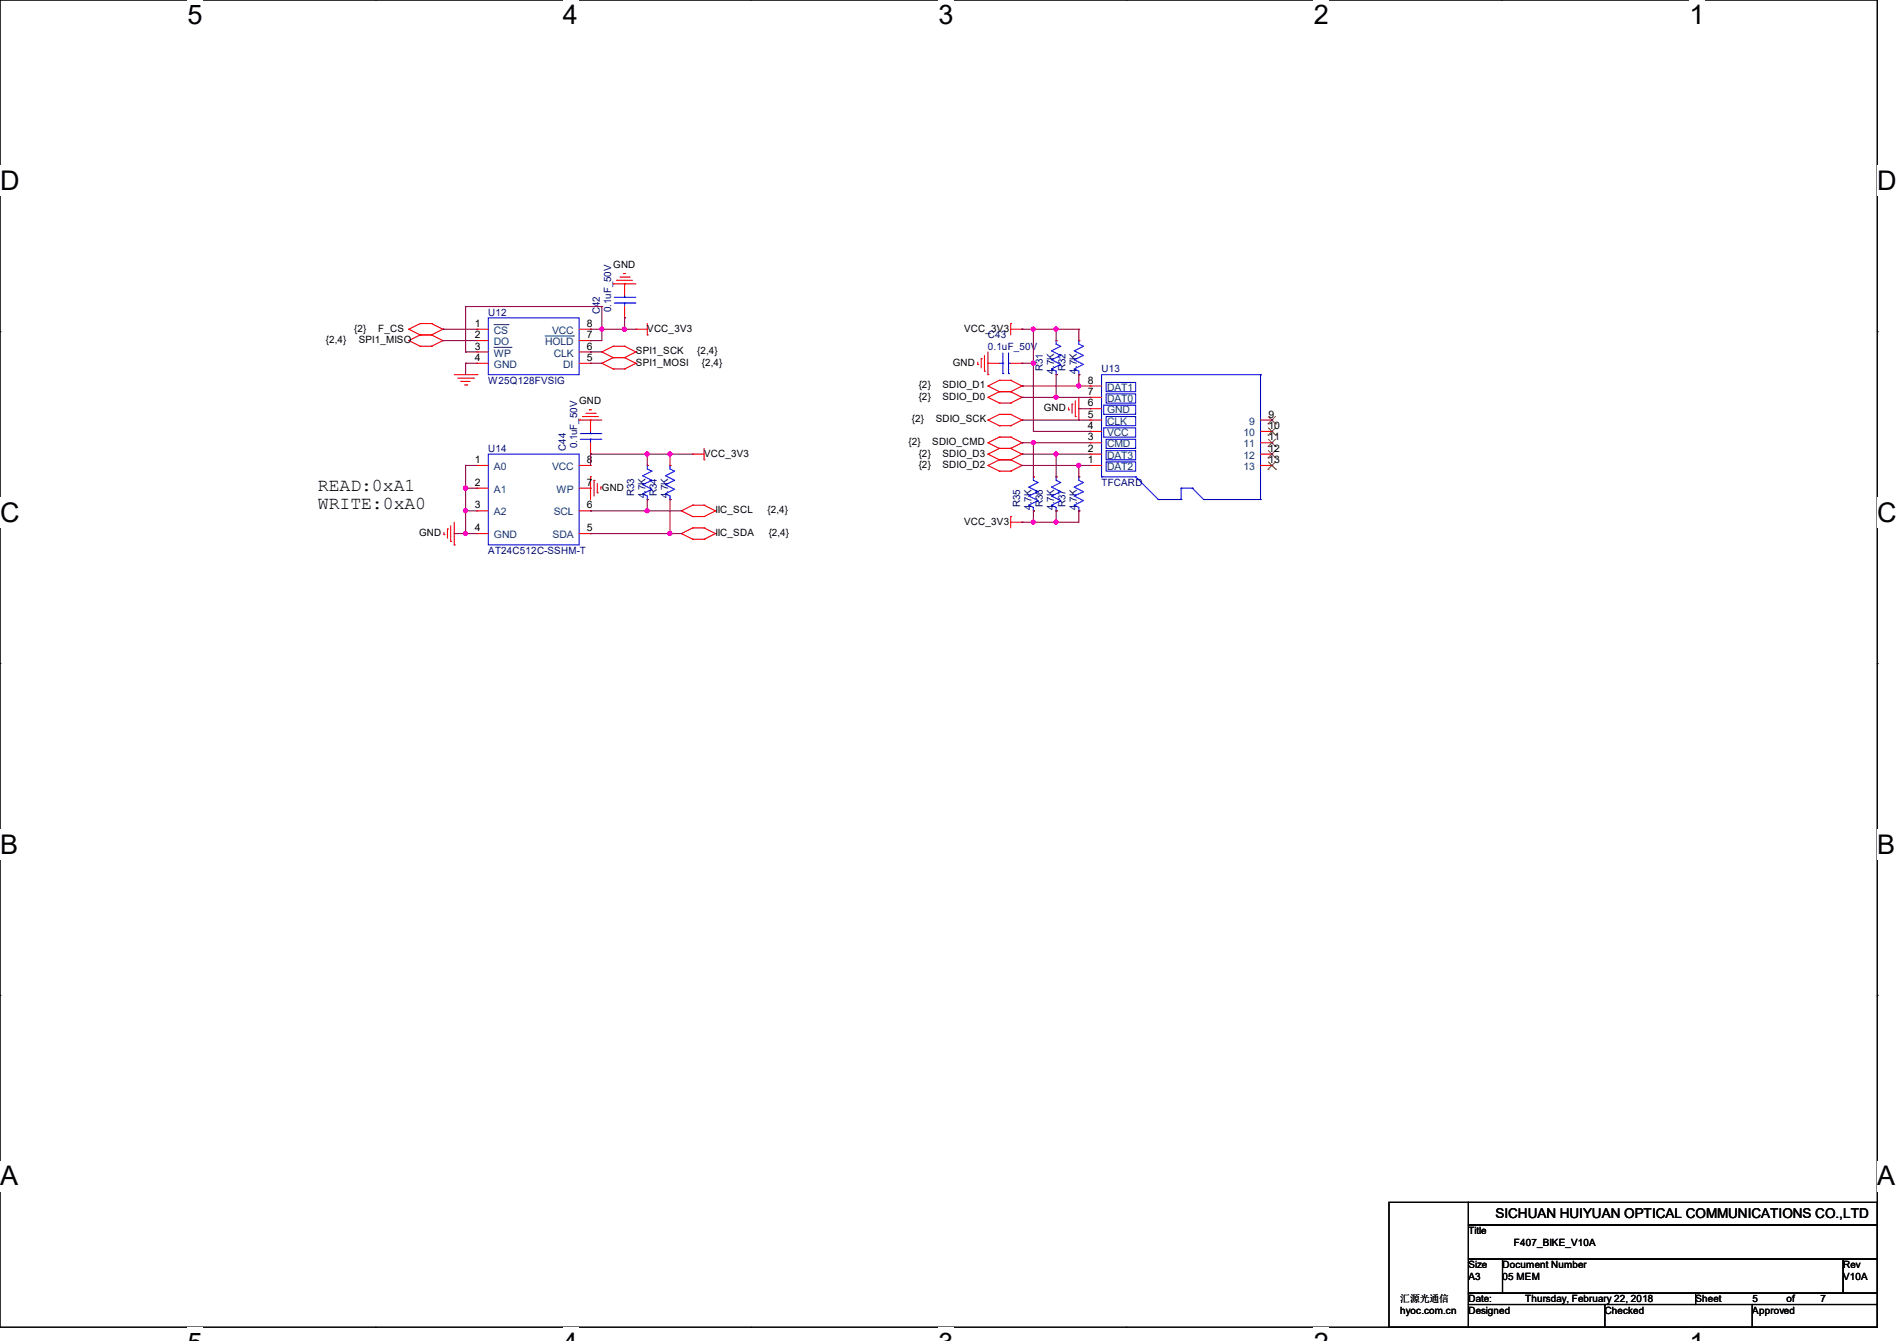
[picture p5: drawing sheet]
<svg xmlns="http://www.w3.org/2000/svg" width="297mm" height="210mm" viewBox="0 0 297 210" stroke-linecap="round" stroke-linejoin="round" font-family="sans-serif">
<path d="M0 0h293.9v207.9h-293.9z" fill="none" stroke="#000" stroke-width=".17"/>
<g fill="#fff">
<path d="M29.4 0h2.3v4.7h-2.3z"/>
<path d="M29.4 207.9h2.3v2.1h-2.3z"/>
</g>
<path d="M58.8 0h.1M58.8 207.9h.1" fill="none" stroke="#000" stroke-width=".17"/>
<g fill="#fff">
<path d="M88.1 0h2.4v4.7h-2.4z"/>
<path d="M88.1 207.9h2.4v2.1h-2.4z"/>
</g>
<path d="M117.6 0h.1M117.6 207.9h.1" fill="none" stroke="#000" stroke-width=".17"/>
<g fill="#fff">
<path d="M146.9 0h2.4v4.7h-2.4z"/>
<path d="M146.9 207.9h2.4v2.1h-2.4z"/>
</g>
<path d="M176.3 0h.1M176.3 207.9h.1" fill="none" stroke="#000" stroke-width=".17"/>
<g fill="#fff">
<path d="M205.7 0h2.4v4.7h-2.4z"/>
<path d="M205.7 207.9h2.4v2.1h-2.4z"/>
</g>
<path d="M235.1 0h.1M235.1 207.9h.1" fill="none" stroke="#000" stroke-width=".17"/>
<g fill="#fff">
<path d="M264.5 0h2.4v4.7h-2.4z"/>
<path d="M264.5 207.9h2.4v2.1h-2.4z"/>
<path d="M0 26h3v4.7h-3z"/>
<path d="M293.9 26h3.1v4.7h-3.1z"/>
<path d="M0 77.9h3v4.7h-3z"/>
<path d="M293.9 77.9h3.1v4.7h-3.1z"/>
</g>
<path d="M0 51.9h.1M293.9 51.9h.1" fill="none" stroke="#000" stroke-width=".17"/>
<g fill="#fff">
<path d="M0 129.9h2.8v4.7h-2.8z"/>
<path d="M293.9 129.9h2.9v4.7h-2.9z"/>
</g>
<path d="M0 103.9h.1M293.9 103.9h.1" fill="none" stroke="#000" stroke-width=".17"/>
<g fill="#fff">
<path d="M0 181.8h2.8v4.8h-2.8z"/>
<path d="M293.8 181.8h3v4.8h-3z"/>
</g>
<g fill="none" stroke="#000" stroke-width=".17">
<path d="M0 155.9h.1M293.9 155.9h.1M217.5 188.3h12.4v19.6h-12.4zM229.9 188.3h64v3.6h-64zM229.9 191.9h64v5.3h-64zM229.9 197.2h5.3v5.3h-5.3zM235.2 197.2h53.4v5.3h-53.4zM288.6 197.2h5.3v5.3h-5.3zM229.9 202.5h35.6v1.8h-35.6zM229.9 204.3h21.3v3.6h-21.3zM251.2 204.3h23.2v3.6h-23.2zM265.5 202.5h28.4v1.8h-28.4z"/>
<path d="M274.4 204.3h19.5v3.6h-19.5z"/>
</g>
<g fill="none" stroke="#f00" stroke-width=".17">
<path d="M64 51.6h.1M64 53.3h.1M64 51.6l1.8 .9M64 53.3l1.8 .9M65.8 50.7h.1M65.8 52.5h.1M65.8 54.2h.1M65.8 50.7l-1.8 .9M65.8 50.7h1.8M65.8 52.5h1.8M65.8 52.5l-1.8 .8M65.8 54.2h1.8"/>
<path d="M67.6 50.7h.1M67.6 52.5h.1M67.6 54.2h.1M67.6 50.7l1.7 .9M67.6 52.5l1.7 .8M69.3 51.6h.1M69.3 53.3h.1M69.3 51.6l-1.7 .9M69.3 53.3l-1.7 .9M71.1 58.7h3.6M71.7 59.2h2.4M72.2 59.7h.1"/>
<path d="M72.2 59.7h1.4M74.1 59.2h.1M74.7 58.7h.1M74.7 51.6h.1M74.7 53.3h.1M74.7 55.1h.1M74.7 56.9h.1M74.7 51.6h1.8M74.7 56.9h1.8M74.7 53.3h1.8M74.7 55.1h1.8M90.7 51.6h1.8"/>
<path d="M90.7 56.9h1.8M90.7 53.3h1.8M90.7 55.1h1.8M92.5 56.9h.1M92.5 55.1h.1M92.5 53.3h.1M92.5 51.6h.1M94.2 55.1h.1M94.2 56.9h.1M94.2 55.1l1.8 .9M94.2 56.9l1.8 .9M96 56h.1"/>
<path d="M96 54.2h.1M96 57.8h.1M96 44.4h.1M96 54.2h1.8M96 56h1.8M96 54.2l-1.8 .9M96 57.8h1.8M96 56l-1.8 .9M96 44.4h3.6M96.6 43.9h.1M96.6 43.9h2.4M97.1 43.4h1.4"/>
<path d="M97.6 42.8h.1M97.6 42.8h.4M97.8 56h.1M97.8 54.2h.1M97.8 57.8h.1M97.8 44.4h.1M97.8 49.8h.1M97.8 54.2l1.8 .9M97.8 56l1.8 .9M97.8 44.4v1.8M97.8 48v1.8M98.5 43.4h.1"/>
<path d="M99.6 55.1h.1M99.6 56.9h.1M99.6 51.6h.1M99.6 55.1l-1.8 .9M99.6 56.9l-1.8 .9M99.6 51.6h1.7M101.3 52.5h.1M101.3 50.7v1.8M153.1 57.1h.1M153.1 56.7v.4M153.6 56.2h.1M153.6 56.2v1.4"/>
<path d="M154.1 58.1h.1M154.1 55.7v2.4M154.7 58.7h.1M154.7 56.9h.1M154.7 55.1v3.6M154.7 56.9h1.8M156.5 59.6h.1M156.5 59.6l-1.8 .9M156.5 59.6h1.7M158.2 59.6h.1M158.2 50.7h.1M158.2 59.6l1.8 .9"/>
<path d="M158.2 51.6h1.8M158.2 50.7v1.8M158.2 56.9h1.8M160 51.6h.1M160 56.9h.1M165.4 53.3h.1M165.4 58.7h.1M168.9 53.3h.1M168.9 58.7h.1M72.7 60.3h.4M73.1 60.3h.1M74.7 72.9h.1"/>
<path d="M74.7 76.5h.1M74.7 72.9h1.8M74.7 76.5h1.8M90.7 65.8h.1M90.7 65.8h3.5M90.7 72.9h1.8M90.7 76.5h1.8M91.2 65.2h.1M91.2 65.2h2.5M91.7 64.7h1.5M92.3 64.2h.1M92.3 64.2h.3"/>
<path d="M92.5 74.7h.1M92.5 65.8h.1M92.5 71.1h.1M92.5 76.5h.1M92.5 72.9h.1M92.5 65.8v1.8M92.5 69.3v1.8M92.5 74.7v3.5M93 75.2h.1M93 75.2v2.5M93.2 64.7h.1M93.5 77.2h.1"/>
<path d="M93.5 75.7v1.5M94.1 76.3h.1M94.1 76.3v.3M101.3 72.9h.1M101.3 78.2h.1M104.9 72.9h.1M104.9 78.2h.1M108.5 79.1h.1M108.5 71.1h.1M108.5 79.1l-1.8 .9M108.5 79.1h1.7M108.5 71.1h1.7"/>
<path d="M110.2 79.1h.1M110.2 72h.1M110.2 79.1l1.8 .9M110.2 70.2v1.8M154.7 60.5h.1M154.7 62.2h.1M154.7 71.1h.1M154.7 72.9h.1M154.7 65.8h.1M154.7 69.3h.1M154.7 60.5l1.8 .8M154.7 62.2l1.8 .9"/>
<path d="M154.7 71.1l1.8 .9M154.7 72.9l1.8 .9M154.7 65.8l1.8 .9M154.7 69.3l1.8 .9M156.5 61.3h.1M156.5 63.1h.1M156.5 70.2h.1M156.5 72h.1M156.5 73.8h.1M156.5 64.9h.1M156.5 66.7h.1M156.5 68.5h.1"/>
<path d="M156.5 61.3h1.7M156.5 61.3l-1.8 .9M156.5 63.1h1.7M156.5 70.2l-1.8 .9M156.5 70.2h1.7M156.5 72h1.7M156.5 72l-1.8 .9M156.5 73.8h1.7M156.5 64.9l-1.8 .9M156.5 64.9h1.7M156.5 66.7h1.7M156.5 68.5l-1.8 .8"/>
<path d="M156.5 68.5h1.7M158.2 61.3h.1M158.2 63.1h.1M158.2 70.2h.1M158.2 72h.1M158.2 73.8h.1M158.2 64.9h.1M158.2 66.7h.1M158.2 68.5h.1M158.2 61.3l1.8 .9M158.2 70.2l1.8 .9M158.2 72l1.8 .9"/>
<path d="M158.2 64.9l1.8 .9M158.2 68.5l1.8 .8M160 60.5h.1M160 62.2h.1M160 71.1h.1M160 72.9h.1M160 65.8h.1M160 69.3h.1M160 60.5l-1.8 .8M160 62.2l-1.8 .9M160 71.1l-1.8 .9M160 72.9l-1.8 .9"/>
<path d="M160 65.8l-1.8 .9M160 69.3l-1.8 .9M161.8 74.7h.1M165.4 74.7h.1M167.3 64.2h.1M167.3 63.8v.4M167.9 63.3h.1M167.9 63.3v1.4M168.4 65.2h.1M168.4 62.8v2.4M168.9 65.8h.1M168.9 74.7h.1"/>
<path d="M168.9 62.2v3.6M170.7 72.9h.1M170.7 71.1h.1M170.7 69.3h.1M170.7 67.6h.1M170.7 65.8h.1M170.7 64h.1M170.7 62.2h.1M170.7 60.5h.1M170.7 71.1h1.8M170.7 65.8h1.8M170.7 72.9h1.8"/>
<path d="M170.7 69.3h1.8M170.7 67.6h1.8M170.7 64h1.8M170.7 62.2h1.8M170.7 60.5h1.8M197.4 71.1h1.7M197.4 65.8h1.7M197.4 72.9h1.7M197.4 69.3h1.7M197.4 67.6h1.7M199.1 69.3h.1M199.1 71.1h.1"/>
<path d="M199.1 72.9h.1M199.1 67.6h.1M199.1 65.8h.1M69.5 83.7h.1M69.5 83.4v.3M70.1 82.8h.1M70.1 82.8v1.5M70.6 84.8h.1M70.6 82.3v2.5M71.1 85.3h.1M71.1 81.8v3.5M74.7 80h.1"/>
<path d="M74.7 83.6h.1M74.7 80h1.8M74.7 83.6h1.8M90.7 80h1.8M90.7 83.6h1.8M92.5 83.6h.1M92.5 80h.1M106.7 80h.1M106.7 83.6h.1M106.7 80l1.8 .9M106.7 83.6l1.8 .9M108.5 80.9h.1"/>
<path d="M108.5 84.5h.1M108.5 82.7h.1M108.5 80.9h1.7M108.5 84.5h1.7M108.5 82.7l-1.8 .9M108.5 82.7h1.7M110.2 80.9h.1M110.2 84.5h.1M110.2 82.7h.1M110.2 82.7l1.8 .9M112 80h.1M112 83.6h.1"/>
<path d="M112 80l-1.8 .9M112 83.6l-1.8 .9M158.2 80.9h.1M158.2 81.8h1.8M158.2 80.9v1.8M160 81.8h.1M161.8 80h.1M165.4 80h.1M168.9 80h.1"/>
</g>
<g fill="none" stroke="#00f" stroke-width=".17">
<path d="M76.5 49.8h14.2v8.9h-14.2zM96.2 47.5h3.2M96.2 46.6h3.2M97.8 46.6h.1M97.8 47.5h.1M97.8 46.2v.4M97.8 47.5v.5M99.4 47.5h.1M99.4 46.6h.1M156.5 56.9h.5M157 58.5h.1M157 56.9h.1"/>
<path d="M157 55.3v3.2M157.9 56.9h.1M157.9 58.5h.1M157.9 56.9h.3M157.9 55.3v3.2M165.4 53.3h.1M165.4 58.7h.1M165.4 53.3v.6l.7 .3-1.5 .7 1.5 .8-1.5 .6 1.5 .8-1.5 .7 .8 .3v.6M168.9 53.3h.1M168.9 58.7h.1M168.9 53.3v.6l.7 .3-1.4 .7 1.4 .8-1.4 .6 1.4 .8-1.4 .7 .7 .3v.6M173.2 59.9h4.6v1.4h-4.6z"/>
<path d="M197.4 58.7h.1M197.4 58.7h-24.9v16M197.4 58.7v19.5M76.5 71.1h14.2v14.2h-14.2zM90.8 68.8h3.3M90.8 67.9h3.3M92.5 67.9h.1M92.5 68.8h.1M92.5 67.6v.3M92.5 68.8v.5M94.1 68.8h.1M94.1 67.9h.1"/>
<path d="M101.3 72.9h.1M101.3 78.2h.1M101.3 72.9v.5l.8 .4-1.5 .7 1.5 .7-1.5 .7 1.5 .7-1.5 .7 .7 .4v.5M104.9 72.9h.1M104.9 78.2h.1M104.9 72.9v.5l.7 .4-1.4 .7 1.4 .7-1.4 .7 1.4 .7-1.4 .7 .7 .4v.5M161.8 74.7h.1M161.8 74.7v.5l.7 .4-1.4 .7 1.4 .7-1.4 .7 1.4 .7-1.4 .7 .7 .4v.5M165.4 74.7h.1M165.4 74.7v.5l.7 .4-1.5 .7 1.5 .7-1.5 .7 1.5 .7-1.5 .7 .8 .4v.5M168.9 74.7h.1M168.9 74.7v.5l.7 .4-1.4 .7 1.4 .7-1.4 .7 1.4 .7-1.4 .7 .7 .4v.5"/>
<path d="M172.5 74.7h.1M172.5 74.7h5.3M172.8 63.5h5v1.4h-5zM172.8 67h5v1.5h-5zM173.2 61.7h4.6v1.4h-4.6zM173.2 65.2h4.6v1.5h-4.6zM173.2 68.8h4.6v1.4h-4.6zM173.2 70.6h4.6v1.4h-4.6zM173.2 72.3h4.6v1.5h-4.6zM177.8 74.7h.1M177.8 74.7l3.6 3.5M181.4 78.2h.1"/>
<path d="M181.4 78.2h3.5M184.9 78.2h.1M184.9 76.5h.1M184.9 76.5v1.7M184.9 76.5h1.8M186.7 76.5h.1M186.7 76.5l1.8 1.7M188.5 78.2h.1M188.5 78.2h8.9M197.4 78.2h.1M161.8 80h.1M165.4 80h.1"/>
<path d="M168.9 80h.1"/>
</g>
<g fill="none" stroke="#804000" stroke-width=".16">
<path d="M198.5 69.9h.1M198.5 71.7h.1M198.5 73.5h.1M198.5 68.2h.1M198.5 66.4h.1M198.6 68.8l1.1 1.1M198.6 70.6l1.1 1.1M198.6 72.3l1.1 1.2M198.6 67l1.1 1.2M198.6 65.2l1.1 1.2M199.7 68.8l-1.2 1.1M199.7 70.6l-1.2 1.1"/>
<path d="M199.7 72.3l-1.2 1.2M199.7 67l-1.2 1.2M199.7 65.2l-1.2 1.2M199.7 69.9h.1M199.7 71.7h.1M199.7 73.5h.1M199.7 68.2h.1M199.7 66.4h.1"/>
</g>
<path d="M77.3 50.8h2.2M77.3 54.4h2.7M79.5 50.8h.1M80 54.4h.1M85.3 52.6h4.5M89.8 52.6h.1" fill="none" stroke="#004080" stroke-width=".16"/>
<g fill="none" stroke="#800040" stroke-width=".17">
<path d="M69.3 53.3h.1M69.3 51.6h.1M69.3 51.6h5.4M69.3 53.3h5.4M72.9 55.1h.1M72.9 48h.1M72.9 56.9h.1M72.9 48v7.1M72.9 56.9v1.8M72.9 55.1h1.8M72.9 48h21.3M72.9 56.9h1.8"/>
<path d="M92.5 51.6h.1M92.5 53.3h.1M92.5 55.1h.1M92.5 56.9h.1M92.5 51.6h7.1M92.5 55.1h1.7M92.5 56.9h1.7M94.2 51.6h.1M94.2 48h.1M94.2 48v5.3h-1.7M97.8 51.6h.1M97.8 49.8h.1"/>
<path d="M97.8 49.8v1.8M160 51.6h.1M160 56.9h.1M160 51.6h8.9M160 56.9h1.8M161.8 51.6h.1M161.8 56.9h.1M161.8 51.6v16M165.4 58.7h.1M165.4 51.6h.1M165.4 51.6v1.7M165.4 58.7v3.5"/>
<path d="M168.9 58.7h.1M168.9 51.6h.1M168.9 51.6v1.7M168.9 58.7v1.8M72.9 72.9h.1M72.9 76.5h.1M72.9 72.9h1.8M72.9 72.9v10.7M72.9 76.5h1.8M92.5 71.1h.1M92.5 71.1v1.8M92.5 71.1h16"/>
<path d="M101.3 78.2h.1M101.3 71.1h.1M101.3 71.1v1.8M101.3 78.2v1.8M104.9 78.2h.1M104.9 71.1h.1M104.9 71.1v1.8M104.9 78.2v5.4M160 60.5h.1M160 62.2h.1M160 65.8h.1M160 69.3h.1"/>
<path d="M160 71.1h.1M160 72.9h.1M160 72.9h10.7M160 71.1h10.7M160 60.5h10.7M160 62.2h10.7M160 65.8h10.7M160 69.3h10.7M161.8 67.6h.1M161.8 69.3h.1M161.8 67.6h8.9M161.8 69.3v5.4"/>
<path d="M165.4 62.2h.1M165.4 71.1h.1M165.4 71.1v3.6M168.9 64h.1M168.9 60.5h.1M168.9 72.9h.1M168.9 64h1.8M168.9 72.9v1.8M71.1 83.6h.1M71.1 83.6h3.6M72.9 80h.1M72.9 83.6h.1"/>
<path d="M72.9 80h1.8M92.5 80h.1M92.5 83.6h.1M92.5 80h14.2M92.5 83.6h14.2M101.3 80h.1M104.9 83.6h.1M160 81.8h.1M161.8 80h.1M161.8 81.8h.1M161.8 80v1.8M165.4 80h.1"/>
<path d="M165.4 81.8h.1M165.4 80v1.8M168.9 80h.1M168.9 80v1.8h-8.9"/>
</g>
<g fill="#f0f" stroke="#f0f" stroke-width=".17">
<circle cx="72.9" cy="76.4" r=".32"/>
<circle cx="72.9" cy="80" r=".32"/>
<circle cx="101.3" cy="80" r=".32"/>
<circle cx="104.9" cy="83.5" r=".32"/>
<circle cx="97.8" cy="51.5" r=".32"/>
<circle cx="94.2" cy="51.5" r=".32"/>
<circle cx="104.9" cy="71.1" r=".32"/>
<circle cx="101.3" cy="71.1" r=".32"/>
<circle cx="72.9" cy="83.5" r=".32"/>
<circle cx="168.9" cy="60.4" r=".32"/>
<circle cx="165.3" cy="62.2" r=".32"/>
<circle cx="165.3" cy="71.1" r=".32"/>
<circle cx="168.9" cy="72.9" r=".32"/>
<circle cx="161.8" cy="69.3" r=".32"/>
<circle cx="165.3" cy="81.8" r=".32"/>
<circle cx="161.8" cy="81.8" r=".32"/>
<circle cx="165.3" cy="51.5" r=".32"/>
<circle cx="161.8" cy="56.9" r=".32"/>
<circle cx="161.8" cy="51.5" r=".32"/>
</g>
<g font-size="4.2">
<text x="29.4" y="3.8">5</text>
<text x="88.1" y="3.8">4</text>
<text x="146.9" y="3.8">3</text>
<text x="205.7" y="3.8">2</text>
<text x="264.5" y="3.8">1</text>
<text x="0" y="29.8">D</text>
<text x="293.9" y="29.8">D</text>
<text x="0" y="81.7">C</text>
<text x="293.9" y="81.7">C</text>
<text x="0" y="133.7">B</text>
<text x="293.9" y="133.7">B</text>
<text x="0" y="185.6">A</text>
<text x="293.9" y="185.6">A</text>
</g>
<g font-size="2.8">
<text x="49.8" y="76.9">READ:0xA1</text>
<text x="49.8" y="79.8">WRITE:0xA0</text>
</g>
<text font-size="2.1" x="234.1" y="190.8">SICHUAN HUIYUAN OPTICAL COMMUNICATIONS CO.,LTD</text>
<g font-size="1.6">
<text x="96" y="42">GND</text>
<text x="51" y="53.7">{2,4}</text>
<text x="55.5" y="51.9">{2}</text>
<text x="56.2" y="53.7">SPI1_MISO</text>
<text x="59.2" y="51.9">F_CS</text>
<text x="74.3" y="51.2">1</text>
<text x="74.3" y="53">2</text>
<text x="91.9" y="53">7</text>
<text x="91.9" y="51.2">8</text>
<text x="101.3" y="51.9">VCC_3V3</text>
<text x="151" y="51.9">VCC_3V3</text>
<text x="74.3" y="54.7">3</text>
<text x="74.3" y="56.5">4</text>
<text x="91.9" y="56.5">5</text>
<text x="91.9" y="54.7">6</text>
<text x="99.6" y="55.5">SPI1_SCK</text>
<text x="99.6" y="57.3">SPI1_MOSI</text>
<text x="109.2" y="55.5">{2,4}</text>
<text x="109.9" y="57.3">{2,4}</text>
<text x="149.2" y="57.3">GND</text>
<text x="90.7" y="63.3">GND</text>
<text x="143.8" y="60.8">{2}</text>
<text x="143.8" y="62.6">{2}</text>
<text x="147.6" y="60.8">SDIO_D1</text>
<text x="147.6" y="62.6">SDIO_D0</text>
<text x="163.4" y="64.4">GND</text>
<text x="170.3" y="65.4">5</text>
<text x="170.3" y="63.6">6</text>
<text x="170.3" y="61.8">7</text>
<text x="170.3" y="60.1">8</text>
<text x="198.6" y="65.4">9</text>
<text x="110.2" y="71.5">VCC_3V3</text>
<text x="142.2" y="69.7">{2}</text>
<text x="142.8" y="66.2">{2}</text>
<text x="143.8" y="71.5">{2}</text>
<text x="146" y="69.7">SDIO_CMD</text>
<text x="146.5" y="66.2">SDIO_SCK</text>
<text x="147.6" y="71.5">SDIO_D3</text>
<text x="170.3" y="70.7">2</text>
<text x="170.3" y="69">3</text>
<text x="170.3" y="67.2">4</text>
<text x="198.6" y="69">11</text>
<text x="198.6" y="70.7">12</text>
<text x="198.6" y="67.2">10</text>
<text x="74.3" y="72.5">1</text>
<text x="74.3" y="76.1">2</text>
<text x="91.9" y="76.1">7</text>
<text x="91.9" y="72.5">8</text>
<text x="94.2" y="76.8">GND</text>
<text x="143.8" y="73.3">{2}</text>
<text x="147.6" y="73.3">SDIO_D2</text>
<text x="170.3" y="72.5">1</text>
<text x="198.6" y="72.5">13</text>
<text x="65.6" y="83.9">GND</text>
<text x="74.3" y="79.6">3</text>
<text x="74.3" y="83.2">4</text>
<text x="91.9" y="83.2">5</text>
<text x="91.9" y="79.6">6</text>
<text x="112" y="80.4">IIC_SCL</text>
<text x="112" y="83.9">IIC_SDA</text>
<text x="120.2" y="80.4">{2,4}</text>
<text x="120.4" y="83.9">{2,4}</text>
<text x="151" y="82.2">VCC_3V3</text>
<text x="229.9" y="193.3">Title</text>
<text x="237" y="195.1">F407_BIKE_V10A</text>
<text x="219.2" y="204">汇源光通信</text>
<text x="229.9" y="198.6">Size</text>
<text x="229.9" y="204">Date:</text>
<text x="229.9" y="200.4">A3</text>
<text x="235.2" y="200.4">05 MEM</text>
<text x="235.3" y="198.6">Document Number</text>
<text x="238.8" y="204">Thursday, February 22, 2018</text>
<text x="265.5" y="204">Sheet</text>
<text x="274.4" y="204">5</text>
<text x="279.7" y="204">of</text>
<text x="285" y="204">7</text>
<text x="288.6" y="200.4">V10A</text>
<text x="288.6" y="198.6">Rev</text>
<text x="219.2" y="205.7">hyoc.com.cn</text>
<text x="229.9" y="205.7">Designed</text>
<text x="251.2" y="205.7">Checked</text>
<text x="274.4" y="205.7">Approved</text>
</g>
<g font-size="1.6" fill="#000080">
<text x="76.5" y="49.4">U12</text>
<text x="93.9" y="49.2" transform="rotate(-90 93.9 49.2)">C42</text>
<text x="95.7" y="48.9" transform="rotate(-90 95.7 48.9)">0.1uF_50V</text>
<text x="154.7" y="53">C43</text>
<text x="154.7" y="54.8">0.1uF_50V</text>
<text x="163.3" y="58.1" transform="rotate(-90 163.3 58.1)">R31</text>
<text x="165.1" y="58.5" transform="rotate(-90 165.1 58.5)">4.7K</text>
<text x="166.8" y="58.1" transform="rotate(-90 166.8 58.1)">R32</text>
<text x="168.6" y="58.5" transform="rotate(-90 168.6 58.5)">4.7K</text>
<text x="172.5" y="58.3">U13</text>
<text x="76.5" y="60.1">W25Q128FVSIG</text>
<text x="76.5" y="70.8">U14</text>
<text x="88.6" y="70.6" transform="rotate(-90 88.6 70.6)">C44</text>
<text x="90.4" y="70.2" transform="rotate(-90 90.4 70.2)">0.1uF_50V</text>
<text x="99.3" y="77.7" transform="rotate(-90 99.3 77.7)">R33</text>
<text x="102.8" y="77.7" transform="rotate(-90 102.8 77.7)">R34</text>
<text x="172.5" y="76.1">TFCARD</text>
<text x="101" y="78.1" transform="rotate(-90 101 78.1)">4.7K</text>
<text x="104.6" y="78.1" transform="rotate(-90 104.6 78.1)">4.7K</text>
<text x="159.7" y="79.5" transform="rotate(-90 159.7 79.5)">R35</text>
<text x="161.5" y="79.8" transform="rotate(-90 161.5 79.8)">4.7K</text>
<text x="163.3" y="79.5" transform="rotate(-90 163.3 79.5)">R36</text>
<text x="165.1" y="79.8" transform="rotate(-90 165.1 79.8)">4.7K</text>
<text x="166.8" y="79.5" transform="rotate(-90 166.8 79.5)">R37</text>
<text x="168.6" y="79.8" transform="rotate(-90 168.6 79.8)">4.7K</text>
<text x="76.5" y="86.8">AT24C512C-SSHM-T</text>
</g>
<g font-size="1.6" fill="#004080">
<text x="77.3" y="52.3">CS</text>
<text x="86.4" y="52.3">VCC</text>
<text x="77.3" y="54.1">DO</text>
<text x="77.3" y="55.8">WP</text>
<text x="77.3" y="57.6">GND</text>
<text x="85.3" y="54.1">HOLD</text>
<text x="86.7" y="55.8">CLK</text>
<text x="88.2" y="57.6">DI</text>
<text x="173.4" y="64.7">GND</text>
<text x="173.4" y="63">DAT0</text>
<text x="173.4" y="61.2">DAT1</text>
<text x="173.4" y="71.8">DAT3</text>
<text x="173.4" y="70.1">CMD</text>
<text x="173.4" y="68.3">VCC</text>
<text x="173.4" y="66.5">CLK</text>
<text x="194.7" y="70.1">11</text>
<text x="194.7" y="71.8">12</text>
<text x="194.7" y="68.3">10</text>
<text x="195.6" y="66.5">9</text>
<text x="77.3" y="73.6">A0</text>
<text x="77.3" y="77.2">A1</text>
<text x="86.4" y="73.6">VCC</text>
<text x="87.1" y="77.2">WP</text>
<text x="173.4" y="73.6">DAT2</text>
<text x="194.7" y="73.6">13</text>
<text x="77.3" y="80.7">A2</text>
<text x="86.7" y="80.7">SCL</text>
<text x="77.3" y="84.3">GND</text>
<text x="86.5" y="84.3">SDA</text>
</g>
</svg>
